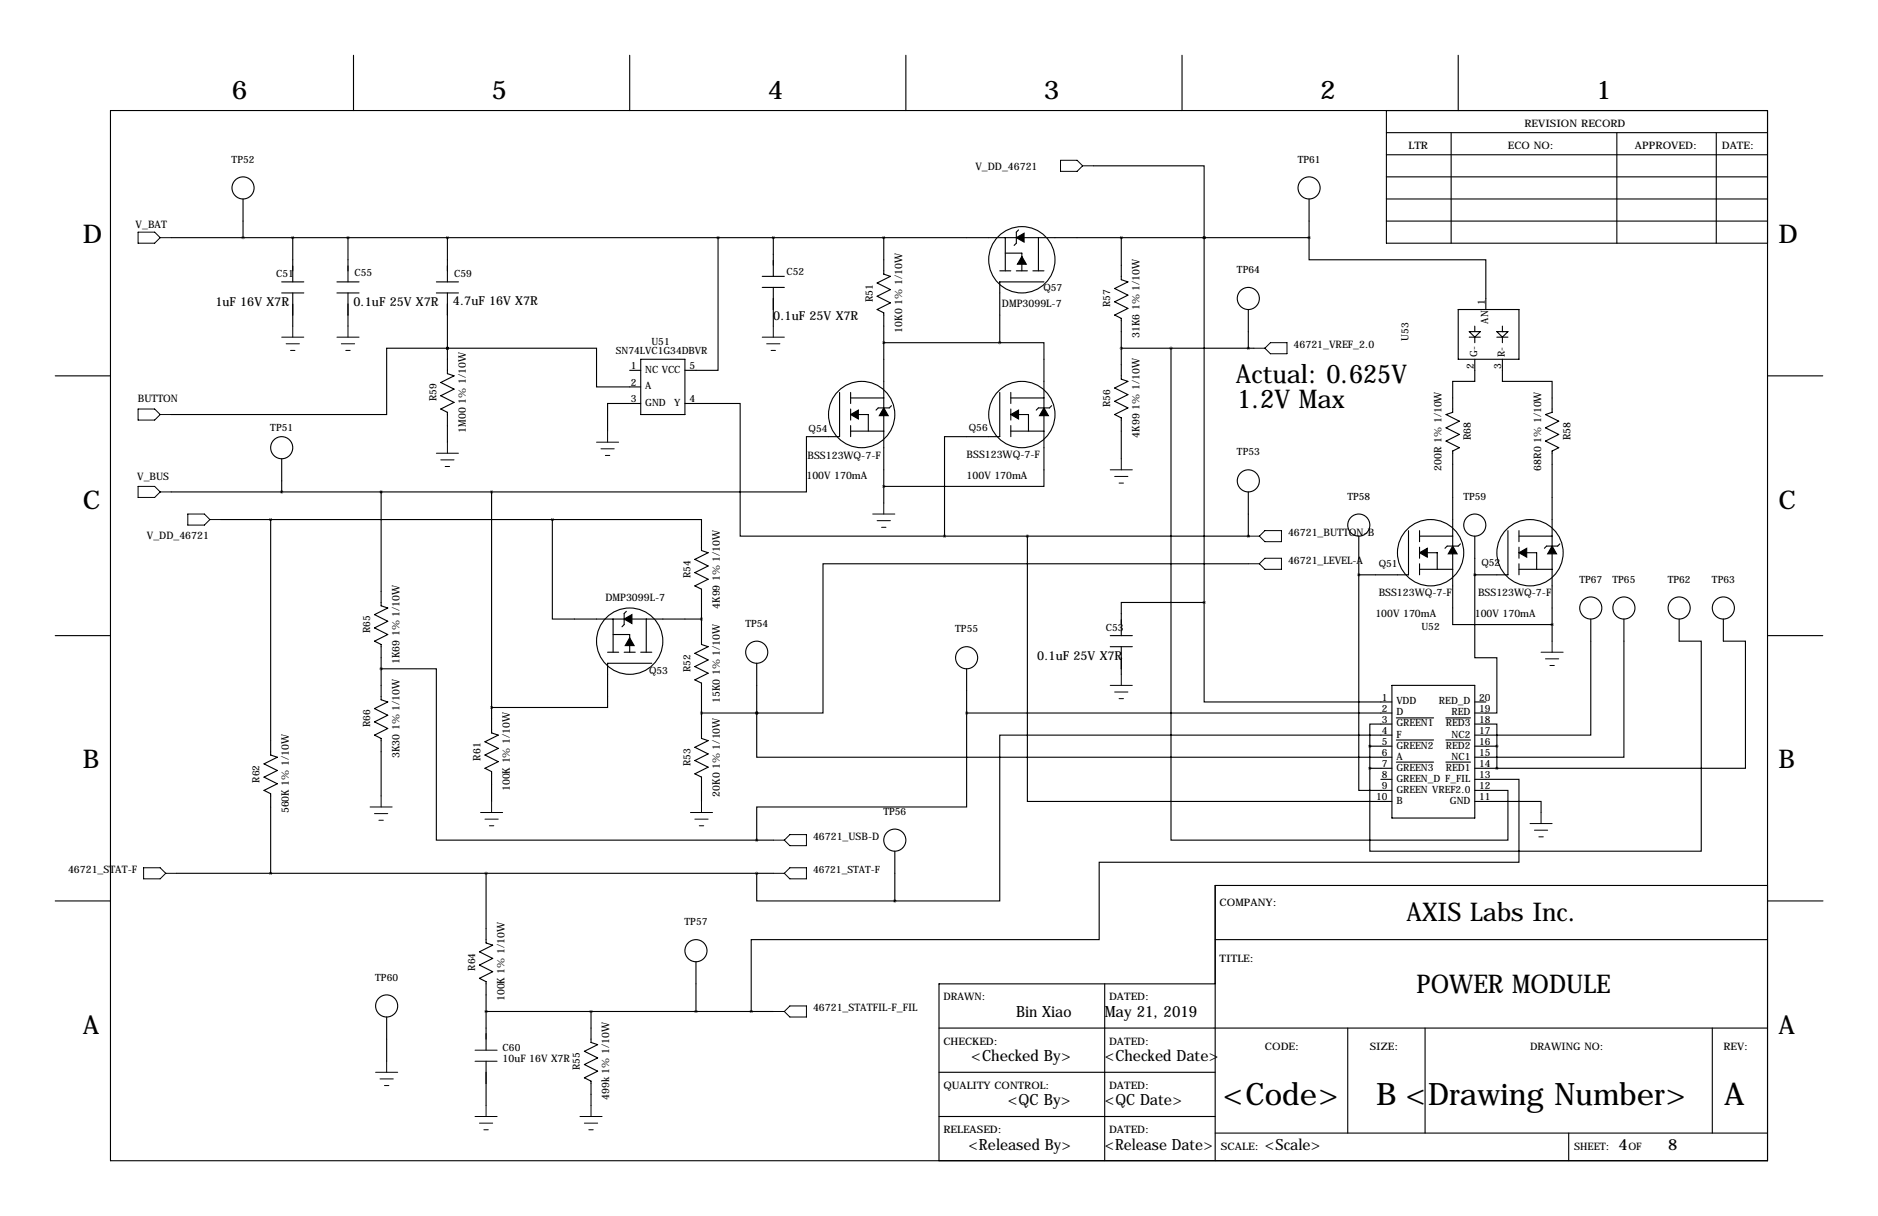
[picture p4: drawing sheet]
<svg xmlns="http://www.w3.org/2000/svg" width="432mm" height="279mm" viewBox="0 0 432 279" stroke-linecap="round" stroke-linejoin="round" font-family="sans-serif">
<g fill="none" stroke="#000" stroke-width=".25">
<path d="M81.3 12.7v12.7M144.8 12.7v12.7M208.3 12.7v12.7M271.8 12.7v12.7M335.3 12.7v12.7M25.4 25.4h381v241.3h-381zM251.5 38.1h25.4v16.5M318.8 30.5h87.6M318.8 35.6h87.6M318.8 25.4v30.5h87.6M333.7 30.5v25.4M371.8 30.5v25.4"/>
<path d="M394.6 30.5v25.4M39.4 54.6h261.6M55.9 45.7v8.9M67.3 54.6v10.2M80 54.6v10.2M102.9 54.6v10.2M165.1 54.6v30.5h-7.6M177.8 54.6v8.9M203.2 54.6v8.4l1.5 .5-3 1.5 3 1.5-3 1.6 3 1.5-3 1.5 1.5 .8v43.7M231.1 54.6v7.6M231.1 58.2h3.8v4M234.2 52.8l-.5 .5v2.6l-.5 .5"/>
<path d="M238.8 54.6v7.6M257.8 54.6v9.7l1.5 .5-3 1.5 3 1.5-3 1.5 3 1.6-3 1.5 1.5 .8v13.9l1.5 .5-3 1.6 3 1.5-3 1.5 3 1.5-3 1.5 1.5 .8v9.4M276.9 54.6h.1M276.9 54.6v83.8M301 54.6v5.1h40.6v11.4M301 45.7v8.9M318.8 45.7h87.6M318.8 50.8h87.6M318.8 40.6h87.6M64.8 64.8h5M64.8 67.3h5M67.3 67.3v7.6"/>
<path d="M77.5 64.8h5M77.5 67.3h5M80 67.3v7.6M100.3 64.8h5.1M100.3 67.3h5.1M102.9 67.3v18.6l1.5 .5-3.1 1.5 3.1 1.5-3.1 1.5 3.1 1.6-3.1 1.5 1.6 .7v6.9M175.3 63.5h5M175.3 66h5M177.8 66v8.9M203.2 78.7h26.7M229.9 78.7h10.1v33.1h-36.8M229.9 62.2h2.5"/>
<path d="M233.7 62.2h2.5M237.5 62.2h2.5M240 64.8h-10.1v13.9M287 71.1v8.9M335.3 71.1h13.9v11.4h-13.9zM337.8 76.2h2.6l-1.3 1.3zM337.8 77.5h2.6M339.1 74.9v1.3M339.1 77.5v1.2M344.2 76.2h2.5l-1.3 1.3zM344.2 77.5h2.5M345.4 76.2h.1"/>
<path d="M345.4 74.9v1.3M345.4 77.5v1.2M12.7 86.4h12.7M102.9 80h34.3v8.9h10.1M102.9 80h.1M102.9 80h-14v15.2h-49.5M144.8 85.1h2.5M147.3 92.7h-7.6v6.4M147.3 82.5h10.2v12.7h-10.2zM157.5 92.7h12.7v30.5h47M193 90.2v10.1h-7.6v12.7h-72.4M195.6 90.2v2.5"/>
<path d="M195.6 94v2.5M195.6 97.8v2.5M195.6 99.1h7.6M195.6 91.4h7.6M197.4 95.2h2.2v3.9M205 93.2l-.5 .5h-2.6l-.5 .5M229.9 90.2v10.1h-12.7v22.9M232.4 99.1h7.6M232.4 91.4h7.6M232.4 90.2v2.5M232.4 94v2.5M232.4 97.8v2.5"/>
<path d="M234.2 95.2h2.3v3.9M241.8 93.2l-.5 .5h-2.5l-.5 .5M257.8 80h30.5M269.2 80v113h77.5v-11.4h-7.6M339.1 82.5v5.1h-5.1v7.1l-1.5 .5 3 1.6-3 1.5 3 1.5-3 1.5 3 1.6-1.5 .7v39.9h22.9M345.4 82.5v5.1h11.5v7.1l-1.6 .5 3.1 1.6-3.1 1.5 3.1 1.5-3.1 1.5 3.1 1.6-1.5 .7v43.7M406.4 86.4h12.7M39.4 113h73.6M50.8 119.4h76.2M62.2 119.4v54.1l1.6 .5-3.1 1.5 3.1 1.5-3.1 1.6 3.1 1.5-3.1 1.5 1.5 .8v18.3M64.8 105.4v7.6M87.6 113v26.2l1.6 .5-3.1 1.5 3.1 1.5-3.1 1.6 3.1 1.5-3.1 1.5 1.5 .8v12.7l1.6 .5-3.1 1.5 3.1 1.5-3.1 1.6 3.1 1.5-3.1 1.5 1.5 .8v13.2"/>
<path d="M113 113v55.4l1.6 .5-3.1 1.5 3.1 1.6-3.1 1.5 3.1 1.5-3.1 1.5 1.5 .8v6.8M127 119.4h34.3v7.1l1.5 .5-3 1.5 3 1.5-3 1.6 3 1.5-3 1.5 1.5 .8v12.7l1.5 .5-3 1.5 3 1.5-3 1.6 3 1.5-3 1.5 1.5 .8v12.7l1.5 .5-3 1.5 3 1.5-3 1.6 3 1.5-3 1.5 1.5 .8v5.5M127 119.4v22.8h34.3M287 113v10.2M217.2 123.2h69.8M236.2 123.2v60.9h83.8M276.9 138.4h-19.1v7.6M276.9 138.4v22.9h43.1M287 129.5h-97.8v34.3h-15.2M287 123.2h.1M312.4 132.1v49.5h7.6M312.4 123.2v8.9"/>
<path d="M323.8 121.9v10.2h-11.4M326.4 121.9v2.6M326.4 125.7v2.6M326.4 129.5v2.6M326.4 130.8h7.6M326.4 123.2h7.6M328.2 127h2.3v3.8M335.8 125l-.5 .5h-2.6l-.5 .5M339.1 132.1h.1M339.1 132.1v19h5.1v12.7h-5.1M339.1 123.2v8.9M346.7 121.9v10.2h-7.6"/>
<path d="M349.2 130.8h7.7M349.2 123.2h7.7M349.2 121.9v2.6M349.2 125.7v2.6M349.2 129.5v2.6M351 127h2.3v3.8M358.6 125l-.5 .5h-2.5l-.5 .5M12.7 146h12.7M87.6 153.7h12.7v39.3h73.7M139.7 149.9h2.5M141 145.8h3.8v4.1M141 142.2v7.7"/>
<path d="M143.5 149.9h2.5M144 140.5l-.5 .5v2.5l-.5 .5M147.3 149.9h2.6M148.6 142.2v7.7M149.9 152.4h-10.2v10.2h-26.7M174 152.4v11.4M222.2 153.7v10.1M255.3 146h5M255.3 148.6h5M257.8 148.6v6.3M320 157.5h19.1v30.5h-19.1zM365.8 142.2v26.7h-26.7"/>
<path d="M373.4 142.2v31.8h-34.3M386.1 142.2v5.1h5.1v48.3h-76.2v-19.1M396.2 142.2v5.1h5.1v29.2h-57.1M406.4 146h12.7M161.3 163.8h12.7M174 163.8h.1M174 163.8v10.2h146M222.2 163.8v21.6h-48.2v7.6M222.2 163.8h97.8M315 171.4h5M315 176.5h5M315 171.4v5.1"/>
<path d="M317.5 179.1h2.5M320 168.9h-90.1v38.1h-24.2M320 166.4h-5v5M321.1 165h8.5M321.1 170h8.5M321.1 175.1h8.5M332.4 165h5.7M332.4 170h5.7M332.4 175.1h5.7M339.1 179.1h10.1v19h-96.5v17.8h-80v16.5M339.1 166.4h5.1v5M339.1 161.3h2.5"/>
<path d="M339.1 171.4h5.1M339.1 176.5h5.1M344.2 171.4v5.1M174 193h3.8M205.7 195.6v11.4M339.1 184.1h15.2v2.6M12.7 207h12.7M40.6 200.7h137.2M111.8 200.7v16l1.5 .5-3.1 1.5 3.1 1.5-3.1 1.5 3.1 1.6-3.1 1.5 1.6 .8v15.7M174 200.7v6.3h31.7M279.4 215.9h127M406.4 203.5h-127v63.2"/>
<path d="M406.5 207h12.7M88.9 233.7v10.1M111.8 232.4h66M135.9 232.4v7.1l1.5 .5-3 1.6 3 1.5-3 1.5 3 1.5-3 1.5 1.5 .8v5.6M160 221v11.4M215.9 236.2h190.5M254 226.1v40.6M279.4 226.1h-63.5v40.6M309.9 236.2v24.1M327.7 236.2v24.1M393.7 236.2v24.1M111.8 243.8v10.2"/>
<path d="M215.9 246.4h63.5M215.9 256.5h63.5M279.4 260.3h127M360.7 260.3v6.4"/>
<circle cx="55.9" cy="43.2" r="2.54"/>
<circle cx="234.9" cy="59.7" r="7.6"/>
<circle cx="301" cy="43.2" r="2.54"/>
<circle cx="287" cy="68.6" r="2.54"/>
<circle cx="198.1" cy="95.2" r="7.6"/>
<circle cx="234.9" cy="95.2" r="7.6"/>
<circle cx="64.8" cy="102.9" r="2.54"/>
<circle cx="287" cy="110.5" r="2.54"/>
<circle cx="312.4" cy="120.6" r="2.54"/>
<circle cx="328.9" cy="127" r="7.6"/>
<circle cx="339.1" cy="120.6" r="2.54"/>
<circle cx="351.8" cy="127" r="7.6"/>
<circle cx="365.8" cy="139.7" r="2.54"/>
<circle cx="373.4" cy="139.7" r="2.54"/>
<circle cx="386.1" cy="139.7" r="2.54"/>
<circle cx="396.2" cy="139.7" r="2.54"/>
<circle cx="144.8" cy="147.3" r="7.6"/>
<circle cx="174" cy="149.9" r="2.54"/>
<circle cx="222.3" cy="151.1" r="2.54"/>
<circle cx="205.7" cy="193" r="2.54"/>
<circle cx="160" cy="218.4" r="2.54"/>
<circle cx="88.9" cy="231.1" r="2.54"/>
</g>
<g fill="none" stroke="#000" stroke-width=".23">
<path d="M243.8 36.8h3.8l1.3 1.3-1.3 1.3h-3.8zM248.9 38.1h2.6M31.7 53.3h3.9l1.2 1.3-1.2 1.3h-3.9zM36.8 54.6h2.6M64.8 77.5h5M65.8 79h3M67.3 74.9v2.6M77.5 77.5h5M78.5 79h3M80 74.9v2.6M175.3 77.5h5M176.3 79h3"/>
<path d="M177.8 74.9v2.6M292.1 78.7h3.8v2.6h-3.8l-1.3-1.3zM31.7 94h3.9l1.2 1.2-1.2 1.3h-3.9zM36.8 95.2h2.6M66.8 80.5h1M79.5 80.5h1M139.7 99.1v2.5M177.3 80.5h1M288.3 80h2.5M31.7 111.8h3.9l1.2 1.2-1.2 1.3h-3.9zM36.8 113h2.6M43.2 118.1h3.8l1.3 1.3-1.3 1.3h-3.8z"/>
<path d="M48.3 119.4h2.5M100.3 104.1h5.1M101.3 105.7h3.1M102.4 107.2h1M102.9 101.6v2.5M137.2 101.6h5M138.2 103.1h3M139.2 104.6h1M200.7 118.1h5M201.7 119.6h3M203.2 115.6v2.5M255.3 107.9h5"/>
<path d="M256.3 109.5h3M257.3 111h1M257.8 105.4v2.5M202.7 121.2h1M287 129.5h2.6M287 123.2h2.6M289.6 129.5l1.2-1.2h3.8v2.5h-3.8zM289.6 123.2l1.2-1.3h3.8v2.6h-3.8zM255.3 157.5h5M256.3 159h3M257.8 154.9v2.6M354.3 149.9h5.1"/>
<path d="M355.3 151.4h3.1M356.4 152.9h1M356.9 147.3v2.6M257.3 160.5h1M33 199.4h3.8l1.3 1.3-1.3 1.2h-3.8zM85.1 185.4h5.1M86.1 186.9h3.1M87.1 188.5h1M87.6 182.9v2.5M110.5 186.7h5.1M111.5 188.2h3.1M112.5 189.7h1"/>
<path d="M113 184.1v2.6M158.7 186.7h5.1M159.8 188.2h3M160.8 189.7h1M161.3 184.1v2.6M177.8 193h2.5M181.6 199.4h3.8v2.5h-3.8l-1.3-1.2zM181.6 191.8h3.8v2.5h-3.8l-1.3-1.3zM351.8 189.2h5.1M352.8 190.8h3.1M353.8 192.3h1M354.3 186.7v2.5"/>
<path d="M38.1 200.7h2.5M177.8 200.7h2.5M177.8 232.4h2.5M181.6 231.1h3.8v2.6h-3.8l-1.3-1.3zM86.4 246.4h5M87.4 247.9h3M88.4 249.4h1M88.9 243.8v2.6M109.2 241.3h5.1M109.2 243.8h5.1M109.2 256.5h5.1M110.2 258.1h3.1"/>
<path d="M111.3 259.6h1M111.8 254v2.5M133.3 256.5h5.1M134.4 258.1h3M135.4 259.6h1M135.9 254v2.5"/>
</g>
<path d="M233.7 54.6l1.8-1v2zM234.9 58.9l1.1 1.8h-2.1zM195.6 95.2l1.8-1v2.1zM203.2 93.7l1 1.8h-2zM232.4 95.2l1.8-1v2.1zM240 93.7l1 1.8h-2zM326.4 127l1.8-1v2zM334 125.5l1 1.8h-2zM349.2 127l1.8-1v2zM356.9 125.5l1 1.8h-2zM143.5 142.2l1.8-1v2.1zM144.8 146.6l1 1.7h-2z" fill="#000" stroke="#000" stroke-width=".25"/>
<path d="M102.8 54.6a.05 .05 0 0 0 .1 0 .05 .05 0 0 0-.1 0zM111.7 200.7a.05 .05 0 0 0 .1 0 .05 .05 0 0 0-.1 0zM111.7 232.4a.05 .05 0 0 0 .1 0 .05 .05 0 0 0-.1 0zM87.6 153.7a.05 .05 0 0 0 .1 0 .05 .05 0 0 0-.1 0zM229.8 78.7a.05 .05 0 0 0 .1 0 .05 .05 0 0 0-.1 0zM217.1 123.2a.05 .05 0 0 0 .1 0 .05 .05 0 0 0-.1 0zM269.2 80a.05 .05 0 0 0 .1 0 .05 .05 0 0 0-.1 0zM205.7 207a.05 .05 0 0 0 .1 0 .05 .05 0 0 0-.1 0zM356.8 143.5a.05 .05 0 0 0 .1 0 .05 .05 0 0 0-.1 0zM276.8 54.6a.05 .05 0 0 0 .1 0 .05 .05 0 0 0-.1 0zM102.8 80a.05 .05 0 0 0 .1 0 .05 .05 0 0 0-.1 0zM87.6 113a.05 .05 0 0 0 .1 0 .05 .05 0 0 0-.1 0zM113 113a.05 .05 0 0 0 .1 0 .05 .05 0 0 0-.1 0zM276.8 138.4a.05 .05 0 0 0 .1 0 .05 .05 0 0 0-.1 0zM222.2 163.8a.05 .05 0 0 0 .1 0 .05 .05 0 0 0-.1 0zM314.9 171.5a.05 .05 0 0 0 .1 0 .05 .05 0 0 0-.1 0zM314.9 176.5a.05 .05 0 0 0 .1 0 .05 .05 0 0 0-.1 0zM344.1 171.5a.05 .05 0 0 0 .1 0 .05 .05 0 0 0-.1 0zM344.1 176.5a.05 .05 0 0 0 .1 0 .05 .05 0 0 0-.1 0zM102.8 80a.05 .05 0 0 0 .1 0 .05 .05 0 0 0-.1 0zM64.7 113a.05 .05 0 0 0 .1 0 .05 .05 0 0 0-.1 0zM113 162.6a.05 .05 0 0 0 .1 0 .05 .05 0 0 0-.1 0zM276.8 54.6a.05 .05 0 0 0 .1 0 .05 .05 0 0 0-.1 0zM62.2 119.4a.05 .05 0 0 0 .1 0 .05 .05 0 0 0-.1 0zM62.2 200.7a.05 .05 0 0 0 .1 0 .05 .05 0 0 0-.1 0z" fill="#000" stroke="#000" stroke-width=".63"/>
<g font-size="7.1">
<text x="281.2" y="254">&lt;Code&gt;</text>
<text x="316.4" y="254">B &lt;Drawing Number&gt;</text>
<text x="396.4" y="254">A</text>
</g>
<g font-size="5.9">
<text x="53.3" y="22.9">6</text>
<text x="113" y="22.9">5</text>
<text x="176.5" y="22.9">4</text>
<text x="240" y="22.9">3</text>
<text x="303.5" y="22.9">2</text>
<text x="367" y="22.9">1</text>
<text x="19" y="55.9">D</text>
<text x="408.9" y="55.9">D</text>
<text x="284.2" y="87.9">Actual: 0.625V</text>
<text x="284.4" y="93.8">1.2V Max</text>
<text x="19" y="116.8">C</text>
<text x="408.9" y="116.8">C</text>
<text x="19" y="176.5">B</text>
<text x="408.9" y="176.5">B</text>
<text x="323.4" y="211.6">AXIS Labs Inc.</text>
<text x="325.7" y="228.1">POWER MODULE</text>
<text x="19" y="237.5">A</text>
<text x="408.9" y="237.5">A</text>
</g>
<g font-size="3.6">
<text x="233.7" y="233.7">Bin Xiao</text>
<text x="254" y="233.7">May 21, 2019</text>
<text x="223.3" y="243.8">&lt;Checked By&gt;</text>
<text x="254" y="243.8">&lt;Checked Date&gt;</text>
<text x="231.7" y="254">&lt;QC By&gt;</text>
<text x="254" y="254">&lt;QC Date&gt;</text>
<text x="222.7" y="264.1">&lt;Released By&gt;</text>
<text x="254" y="264.1">&lt;Release Date&gt;</text>
<text x="290.8" y="264.1">&lt;Scale&gt;</text>
<text x="372.1" y="264.1">4</text>
<text x="383.5" y="264.1">8</text>
</g>
<g font-size="2.8">
<text x="49.5" y="70.3">1uF 16V X7R</text>
<text x="81.3" y="70.3">0.1uF 25V X7R</text>
<text x="104.1" y="70.1">4.7uF 16V X7R</text>
<text x="177.8" y="73.6">0.1uF 25V X7R</text>
<text x="238.5" y="151.6">0.1uF 25V X7R</text>
</g>
<g font-size="2.4">
<text x="350.5" y="29.2">REVISION RECORD</text>
<text x="323.8" y="34.3">LTR</text>
<text x="346.7" y="34.3">ECO NO:</text>
<text x="375.9" y="34.3">APPROVED:</text>
<text x="395.9" y="34.3">DATE:</text>
<text x="224.3" y="39.1">V_DD_46721</text>
<text x="31.2" y="52.3">V_BAT</text>
<text x="200.7" y="69.4" transform="rotate(-90 200.7 69.4)">R51</text>
<text x="230.4" y="70.6">DMP3099L-7</text>
<text x="207.4" y="76.4" transform="rotate(-90 207.4 76.4)">10K0 1% 1/10W</text>
<text x="262" y="77.7" transform="rotate(-90 262 77.7)">31K6 1% 1/10W</text>
<text x="297.4" y="80">46721_VREF_2.0</text>
<text x="31.7" y="92.5">BUTTON</text>
<text x="107.1" y="99.4" transform="rotate(-90 107.1 99.4)">1M00 1% 1/10W</text>
<text x="262" y="100.5" transform="rotate(-90 262 100.5)">4K99 1% 1/10W</text>
<text x="338.2" y="101.1" transform="rotate(-90 338.2 101.1)">R68</text>
<text x="361.1" y="101.1" transform="rotate(-90 361.1 101.1)">R58</text>
<text x="185.7" y="105.5">BSS123WQ-7-F</text>
<text x="222.2" y="105.3">BSS123WQ-7-F</text>
<text x="31.5" y="110.2">V_BUS</text>
<text x="185.4" y="110.1">100V 170mA</text>
<text x="222.2" y="110.1">100V 170mA</text>
<text x="331.5" y="108.2" transform="rotate(-90 331.5 108.2)">200R 1% 1/10W</text>
<text x="354.3" y="108.2" transform="rotate(-90 354.3 108.2)">68R0 1% 1/10W</text>
<text x="33.8" y="124">V_DD_46721</text>
<text x="296.2" y="123.2">46721_BUTTON-B</text>
<text x="296.2" y="129.5">46721_LEVEL-A</text>
<text x="317" y="137">BSS123WQ-7-F</text>
<text x="339.9" y="137">BSS123WQ-7-F</text>
<text x="139.2" y="138.2">DMP3099L-7</text>
<text x="165.5" y="139.9" transform="rotate(-90 165.5 139.9)">4K99 1% 1/10W</text>
<text x="316.2" y="141.9">100V 170mA</text>
<text x="339.1" y="141.9">100V 170mA</text>
<text x="91.8" y="152.6" transform="rotate(-90 91.8 152.6)">1K69 1% 1/10W</text>
<text x="165.5" y="161.5" transform="rotate(-90 165.5 161.5)">15K0 1% 1/10W</text>
<text x="91.8" y="174.2" transform="rotate(-90 91.8 174.2)">3K30 1% 1/10W</text>
<text x="110.5" y="174.8" transform="rotate(-90 110.5 174.8)">R61</text>
<text x="117.2" y="181.8" transform="rotate(-90 117.2 181.8)">100K 1% 1/10W</text>
<text x="165.5" y="183.1" transform="rotate(-90 165.5 183.1)">20K0 1% 1/10W</text>
<text x="66.4" y="186.9" transform="rotate(-90 66.4 186.9)">560K 1% 1/10W</text>
<text x="186.9" y="193">46721_USB-D</text>
<text x="15.6" y="200.7">46721_STAT-F</text>
<text x="280.4" y="208.3">COMPANY:</text>
<text x="280.4" y="221">TITLE:</text>
<text x="116" y="230.1" transform="rotate(-90 116 230.1)">100K 1% 1/10W</text>
<text x="186.9" y="232.4">46721_STATFIL-F_FIL</text>
<text x="216.9" y="229.9">DRAWN:</text>
<text x="255" y="229.9">DATED:</text>
<text x="115.6" y="244">10uF 16V X7R</text>
<text x="216.9" y="240">CHECKED:</text>
<text x="255" y="240">DATED:</text>
<text x="290.8" y="241.3">CODE:</text>
<text x="315" y="241.3">SIZE:</text>
<text x="351.8" y="241.3">DRAWING NO:</text>
<text x="396.2" y="241.3">REV:</text>
<text x="216.9" y="250.2">QUALITY CONTROL:</text>
<text x="255" y="250.2">DATED:</text>
<text x="140.1" y="252.8" transform="rotate(-90 140.1 252.8)">499k 1% 1/10W</text>
<text x="216.9" y="260.3">RELEASED:</text>
<text x="255" y="260.3">DATED:</text>
<text x="280.7" y="264.2">SCALE:</text>
<text x="361.9" y="264.2">SHEET:</text>
<text x="374.4" y="264.2">OF</text>
</g>
<g font-size="2.3">
<text x="53.3" y="37.3">TP52</text>
<text x="298.4" y="37.3">TP61</text>
<text x="63.5" y="63.8">C51</text>
<text x="81.5" y="63.5">C55</text>
<text x="104.4" y="63.8">C59</text>
<text x="180.8" y="63.2">C52</text>
<text x="284.4" y="62.7">TP64</text>
<text x="239.9" y="66.9">Q57</text>
<text x="255.3" y="70.6" transform="rotate(-90 255.3 70.6)">R57</text>
<text x="341.4" y="70.1" transform="rotate(-90 341.4 70.1)">1</text>
<text x="342.2" y="74.4" transform="rotate(-90 342.2 74.4)">AN</text>
<text x="141.6" y="81.4">SN74LVC1G34DBVR</text>
<text x="149.8" y="79.2">U51</text>
<text x="323.8" y="78.3" transform="rotate(-90 323.8 78.3)">U53</text>
<text x="339.6" y="82" transform="rotate(-90 339.6 82)">G-</text>
<text x="346" y="82" transform="rotate(-90 346 82)">R-</text>
<text x="145" y="84.8">1</text>
<text x="145" y="88.6">2</text>
<text x="148.3" y="85.6">NC VCC</text>
<text x="148.3" y="89.5">A</text>
<text x="158.5" y="84.8">5</text>
<text x="338.8" y="84.8" transform="rotate(-90 338.8 84.8)">2</text>
<text x="345.2" y="84.8" transform="rotate(-90 345.2 84.8)">3</text>
<text x="100.3" y="92.2" transform="rotate(-90 100.3 92.2)">R59</text>
<text x="145" y="92.5">3</text>
<text x="148.3" y="93.3">GND</text>
<text x="155" y="93.3">Y</text>
<text x="158.5" y="92.5">4</text>
<text x="255.3" y="93.5" transform="rotate(-90 255.3 93.5)">R56</text>
<text x="62.2" y="99.1">TP51</text>
<text x="185.9" y="99.3">Q54</text>
<text x="222.8" y="99.1">Q56</text>
<text x="284.4" y="104.6">TP53</text>
<text x="309.8" y="114.8">TP58</text>
<text x="336.5" y="114.8">TP59</text>
<text x="317" y="130.3">Q51</text>
<text x="340.6" y="130">Q52</text>
<text x="158.7" y="132.8" transform="rotate(-90 158.7 132.8)">R54</text>
<text x="363.1" y="133.9">TP67</text>
<text x="370.8" y="133.9">TP65</text>
<text x="383.5" y="133.9">TP62</text>
<text x="393.6" y="133.9">TP63</text>
<text x="85.1" y="145.5" transform="rotate(-90 85.1 145.5)">R65</text>
<text x="171.4" y="144">TP54</text>
<text x="219.6" y="145.3">TP55</text>
<text x="254.3" y="145">C53</text>
<text x="326.8" y="144.8">U52</text>
<text x="149.2" y="154.8">Q53</text>
<text x="158.7" y="154.4" transform="rotate(-90 158.7 154.4)">R52</text>
<text x="317.8" y="161">1</text>
<text x="321.1" y="161.8">VDD</text>
<text x="330.9" y="161.8">RED_D</text>
<text x="340.1" y="161">20</text>
<text x="85.1" y="167.1" transform="rotate(-90 85.1 167.1)">R66</text>
<text x="317.8" y="163.6">2</text>
<text x="317.8" y="166.1">3</text>
<text x="321.1" y="164.4">D</text>
<text x="321.1" y="166.9">GREEN1</text>
<text x="332.4" y="166.9">RED3</text>
<text x="333.8" y="164.4">RED</text>
<text x="340.1" y="166.1">18</text>
<text x="340.1" y="163.6">19</text>
<text x="317.8" y="168.7">4</text>
<text x="317.8" y="171.2">5</text>
<text x="317.8" y="173.7">6</text>
<text x="321.1" y="169.5">F</text>
<text x="321.1" y="172">GREEN2</text>
<text x="332.4" y="172">RED2</text>
<text x="333.8" y="169.5">NC2</text>
<text x="340.1" y="173.7">15</text>
<text x="340.1" y="171.2">16</text>
<text x="340.1" y="168.7">17</text>
<text x="59.7" y="179.8" transform="rotate(-90 59.7 179.8)">R62</text>
<text x="158.7" y="176" transform="rotate(-90 158.7 176)">R53</text>
<text x="317.8" y="176.3">7</text>
<text x="317.8" y="178.8">8</text>
<text x="321.1" y="174.5">A</text>
<text x="321.1" y="177.1">GREEN3</text>
<text x="321.1" y="179.6">GREEN_D F_FIL</text>
<text x="332.4" y="177.1">RED1</text>
<text x="333.8" y="174.5">NC1</text>
<text x="340.1" y="178.8">13</text>
<text x="340.1" y="176.3">14</text>
<text x="316.4" y="183.9">10</text>
<text x="317.8" y="181.4">9</text>
<text x="321.1" y="182.2">GREEN VREF2.0</text>
<text x="321.1" y="184.7">B</text>
<text x="333.3" y="184.7">GND</text>
<text x="340.1" y="183.9">11</text>
<text x="340.1" y="181.4">12</text>
<text x="203.1" y="187.2">TP56</text>
<text x="186.9" y="200.7">46721_STAT-F</text>
<text x="157.4" y="212.6">TP57</text>
<text x="86.3" y="225.3">TP60</text>
<text x="109.2" y="223" transform="rotate(-90 109.2 223)">R64</text>
<text x="115.6" y="241.6">C60</text>
<text x="133.3" y="245.9" transform="rotate(-90 133.3 245.9)">R55</text>
</g>
</svg>
